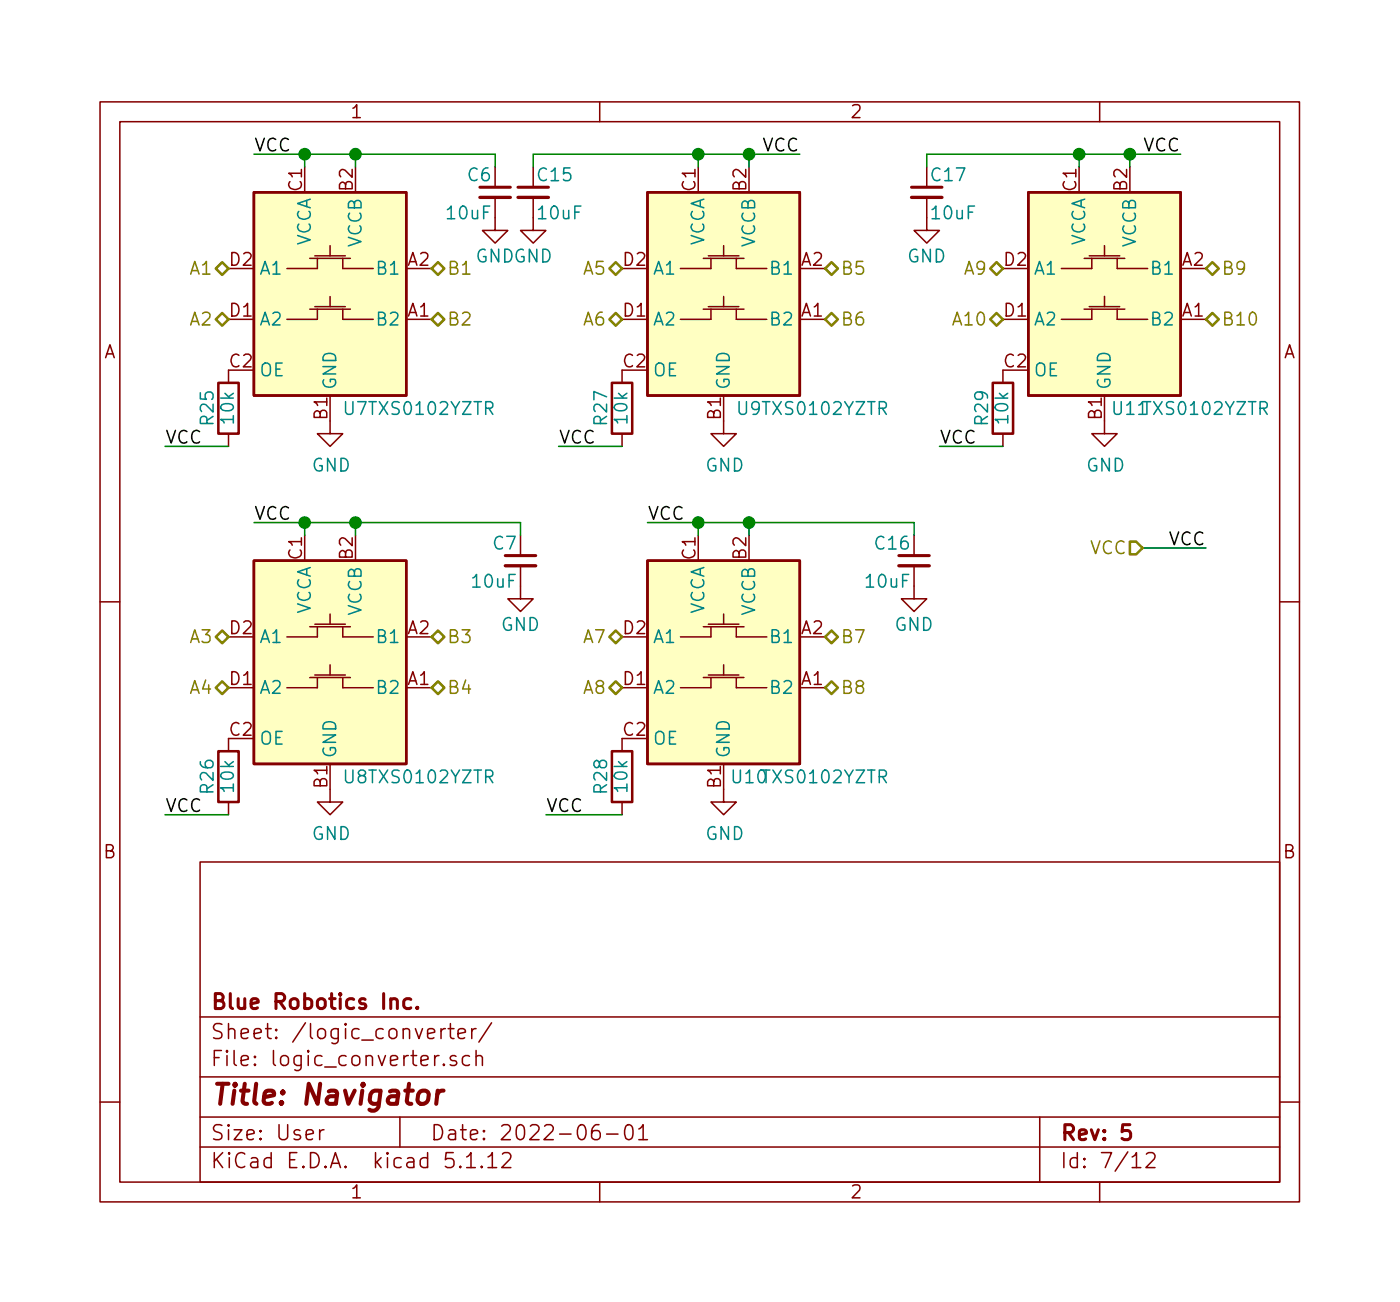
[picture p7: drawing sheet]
<svg xmlns="http://www.w3.org/2000/svg" width="140mm" height="130mm" viewBox="0 0 140 130" stroke-linecap="round" stroke-linejoin="round" font-family="sans-serif">
<g fill="none" stroke="#840000" stroke-width=".15">
<path d="M10 10.2h120v110h-120zM12 12.2h116v106h-116zM49.5 19.7v3.3h-1.2l1.2 1.3 1.3-1.3h-1.3M53.3 19.7v3.3h1.3l-1.3 1.3-1.2-1.3h1.2M60 10.2v2M92.7 19.7v3.3h1.3l-1.3 1.3-1.3-1.3h1.3M110 10.2v2M22.9 37v1.3M31 30.9h4.1M31 25.8h4.1M31.5 30.7h3M31.5 25.6h3"/>
<path d="M31.7 30.9v1h-3M31.7 25.8v1h-3M33 24.6v1M33 29.6v1.1M34.3 30.9v1h3M34.3 25.8v1h3M62.2 37v1.3M70.4 30.9h4M70.4 25.8h4M70.9 30.7h3M70.9 25.6h3M71.1 30.9v1h-3"/>
<path d="M71.1 25.8v1h-3M72.4 24.6v1M72.4 29.6v1.1M73.7 30.9v1h3M73.7 25.8v1h3M100.3 37v1.3M108.5 30.9h4M108.5 25.8h4M109 30.7h3M109 25.6h3M109.2 30.9v1h-3M109.2 25.8v1h-3"/>
<path d="M110.5 24.6v1M110.5 29.6v1.1M111.8 30.9v1h3M111.8 25.8v1h3M22.9 43.4v1.2M33 42.1v1.3h1.3l-1.3 1.2-1.3-1.2h1.3M52.1 56.6v3.3h1.2l-1.2 1.2-1.3-1.2h1.3M62.2 43.4v1.2M72.4 42.1v1.3h1.3l-1.3 1.2-1.3-1.2h1.3M91.4 56.6v3.3h1.3l-1.3 1.2-1.2-1.2h1.2M91.4 53.5v2M100.3 43.4v1.2"/>
<path d="M110.5 42.1v1.3h1.3l-1.3 1.2-1.3-1.2h1.3M10 60.2h2M22.9 73.8v1.3M31 67.7h4.1M31 62.7h4.1M31.5 67.5h3M31.5 62.4h3M31.7 62.7v1h-3M31.7 67.7v1.1h-3M33 78.9v1.3h1.3l-1.3 1.3-1.3-1.3h1.3M33 61.4v1M33 66.5v1"/>
<path d="M34.3 62.7v1h3M34.3 67.7v1.1h3M62.2 73.8v1.3M70.4 67.7h4M70.4 62.7h4M70.9 67.5h3M70.9 62.4h3M71.1 67.7v1.1h-3M71.1 62.7v1h-3M72.4 78.9v1.3h1.3l-1.3 1.3-1.3-1.3h1.3M72.4 61.4v1M72.4 66.5v1"/>
<path d="M73.7 67.7v1.1h3M73.7 62.7v1h3M128 60.2h2M20 86.2h108v32h-108zM22.9 80.2v1.3M62.2 80.2v1.3M10 110.2h2M20 114.7h108M20 111.7h108M20 107.7h108M20 101.7h108M32 113v.9"/>
<path d="M32.4 113h-.3l-.1 .2M40 111.7v3M44.1 102.8v1M44.4 106.4l.1 .1h-.1h-.1l.1-.1v.1M44.6 102.8l-.3 .1-.2 .2M44.8 102.8h.6M45.1 102.3v1.3v.2h.3M45.6 105.6a.37 .37 0 0 0-.6 .1v.1a.54 .54 0 0 0 .6 .3l.1 .1-.1 .3h-.1h-.5M45.8 103.4l.8-.2-.1-.3-.4-.1-.3 .2v.6l.1 .2h.2h.4M46.7 115.7l.4-.5v1.5M46.7 116.7h.8M47 105.6a.5 .5 0 0 0-.7 .1v.5a.47 .47 0 0 0 .5 .3h.2"/>
<path d="M47.2 102.8v1M47.6 105.7a.38 .38 0 0 1 .7 0v.8M47.6 102.8a.37 .37 0 0 0-.4 .3M47.6 105v1.5M48.2 116.6l.1 .1h-.1h-.1l.1-.1v.1M48.8 115.7l.3-.2 .2-.3v1.5M48.8 116.7h.9M49.2 102.3l-1.3 1.9M50.3 115.4l.2-.2 .5 .1a.4 .4 0 0 1 0 .6l-.8 .8h.9M59.9 112.4a.62 .62 0 0 0-.7 .7v.6a.48 .48 0 0 0 .8 .1 .61 .61 0 0 0-.1-.7 .51 .51 0 0 0-.7 .2M60 118.2v2M60.7 113.4h1.1"/>
<path d="M62.7 112.5a.37 .37 0 0 1 .6 .2 1.26 1.26 0 0 1-.2 1.2 .34 .34 0 0 1-.5-.2 1.2 1.2 0 0 1 .1-1.2zM63.9 112.9l.4-.5v1.5M63.9 113.9h.9M104 111.7v6.5M110 118.2v2M113.3 115.7l.3-.2 .1-.3v1.5M113.3 116.7h.8M114.7 115.4l.2-.2 .5 .1a.4 .4 0 0 1 .1 .6l-.9 .8h.9M128 110.2h2"/>
</g>
<path d="M48 18.7h3.1M51.8 18.7h3.1M91.2 18.7h3M50.5 55.5h3.1M89.9 55.5h3.1M41.1 99.9l-.4-.1-.3 .3 .1 .6 .2 .1h.4M41.7 100.7l.1 .1h-.1v-.1v.1M113 112.4h-.7l-.1 .8a.62 .62 0 0 1 .8-.1l.1 .2-.1 .5-.2 .1h-.3l-.3-.1" fill="none" stroke="#840000" stroke-width=".3"/>
<path d="M42 109.2a.54 .54 0 0 1 .5-.2 .54 .54 0 0 1 .4 .4l-.1 .6a.56 .56 0 0 1-.5 .4 .56 .56 0 0 1-.5-.4v-.6zM43.8 109l-.2 1.4M44.4 109a.55 .55 0 0 0-.7 .4" fill="none" stroke="#840000" stroke-width=".41"/>
<path d="M25.4 19.2h15.2v20.3h-15.2zM64.8 19.2h15.2v20.3h-15.2zM102.9 19.2h15.2v20.3h-15.2zM21.8 38.3h2.1v5.1h-2.1zM61.2 38.3h2v5.1h-2zM99.3 38.3h2v5.1h-2zM25.4 56.1h15.2v20.3h-15.2zM64.8 56.1h15.2v20.3h-15.2zM21.8 75.1h2.1v5.1h-2.1zM61.2 75.1h2v5.1h-2z" fill="none" stroke="#840000" stroke-width=".25"/>
<g fill="#ffffc2" stroke="#ffffc2" stroke-width=".1">
<path d="M25.4 19.2h15.2v20.3h-15.2z"/>
<path d="M64.8 56.1h15.2v20.3h-15.2z"/>
<path d="M102.9 19.2h15.2v20.3h-15.2z"/>
<path d="M64.8 19.2h15.2v20.3h-15.2z"/>
<path d="M25.4 56.1h15.2v20.3h-15.2z"/>
</g>
<path d="M48 19.7h3.1M51.8 19.7h3.1M91.2 19.7h3M50.5 56.6h3.1M89.9 56.6h3.1" fill="none" stroke="#840000" stroke-width=".33"/>
<g fill="none" stroke="#008400" stroke-width=".15">
<path d="M25.4 15.4h24.1v1.3M30.5 15.4v1.3M35.6 15.4v1.3M69.8 15.4v1.3M74.9 15.4v1.3M80 15.4h-26.7v1.3M107.9 15.4v1.3M113 15.4v1.3M118.1 15.4h-25.4v1.3M16.5 44.6h6.4M25.4 52.2h26.7v1.3M30.5 52.2v1.3"/>
<path d="M35.6 52.2v1.3M55.9 44.6h6.3M64.8 52.2h26.6v1.3M69.8 52.2v1.3M74.9 52.2v1.3M94 44.6h6.3M114.3 54.8h6.3M16.5 81.5h6.4M54.6 81.5h7.6"/>
</g>
<g fill="none" stroke="#848400" stroke-width=".25">
<path d="M21.6 26.8l.6-.6 .7 .6-.7 .7zM22.2 31.3l.7 .6-.7 .7-.6-.7zM43.2 26.8l.6-.6 .6 .6-.6 .7zM43.8 31.3l.6 .6-.6 .7-.6-.7zM61 26.8l.6-.6 .6 .6-.6 .7zM61.6 31.3l.6 .6-.6 .7-.6-.7zM82.5 26.8l.7-.6 .6 .6-.6 .7zM83.2 31.3l.6 .6-.6 .7-.7-.7zM99.1 26.8l.6-.6 .6 .6-.6 .7zM99.1 31.9l.6-.6 .6 .6-.6 .7zM120.6 31.9l.7-.6 .6 .6-.6 .7zM120.6 26.8l.7-.6 .6 .6-.6 .7z"/>
<path d="M113 54.2h.7l.6 .6-.6 .6h-.7zM21.6 63.7l.6-.7 .7 .7-.7 .6zM21.6 68.8l.6-.7 .7 .7-.7 .6zM43.2 63.7l.6-.7 .6 .7-.6 .6zM43.2 68.8l.6-.7 .6 .7-.6 .6zM61 63.7l.6-.7 .6 .7-.6 .6zM61 68.8l.6-.7 .6 .7-.6 .6zM82.5 68.8l.7-.7 .6 .7-.6 .6zM82.5 63.7l.7-.7 .6 .7-.6 .6z"/>
</g>
<g fill="#008400" stroke="#008400" stroke-width=".25">
<circle cx="69.9" cy="52.2" r=".51"/>
<circle cx="108" cy="15.4" r=".51"/>
<circle cx="69.9" cy="15.4" r=".51"/>
<circle cx="30.5" cy="52.2" r=".51"/>
<circle cx="30.5" cy="15.4" r=".51"/>
<circle cx="74.9" cy="52.2" r=".51"/>
<circle cx="35.6" cy="52.2" r=".51"/>
<circle cx="113" cy="15.4" r=".51"/>
<circle cx="74.9" cy="15.4" r=".51"/>
<circle cx="35.6" cy="15.4" r=".51"/>
</g>
<text font-size="2.8" fill="#840000" x="21" y="110.5">Title: Navigator</text>
<g font-size="2.1" fill="#840000">
<text x="21" y="100.9">Blue Robotics Inc.</text>
<text x="21" y="106.6">File: logic_converter.sch</text>
<text x="21" y="103.9">Sheet: /logic_converter/</text>
<text x="21" y="116.8">KiCad E.D.A. kicad 5.1.12</text>
<text x="21" y="114">Size: User</text>
<text x="43" y="114">Date: 2022-06-01</text>
<text x="106" y="114">Rev: 5</text>
<text x="106" y="116.8">Id: 7/12</text>
</g>
<g font-size="1.8" fill="#840000">
<text x="35" y="11.8">1</text>
<text x="85" y="11.8">2</text>
<text x="30.2" y="19.1" transform="rotate(-90 30.2 19.1)">C1</text>
<text x="35.3" y="19.1" transform="rotate(-90 35.3 19.1)">B2</text>
<text x="69.6" y="19.1" transform="rotate(-90 69.6 19.1)">C1</text>
<text x="74.7" y="19.1" transform="rotate(-90 74.7 19.1)">B2</text>
<text x="107.7" y="19.1" transform="rotate(-90 107.7 19.1)">C1</text>
<text x="112.8" y="19.1" transform="rotate(-90 112.8 19.1)">B2</text>
<text x="23" y="26.6">D2</text>
<text x="40.8" y="26.6">A2</text>
<text x="62.4" y="26.6">D2</text>
<text x="80.2" y="26.6">A2</text>
<text x="100.5" y="26.6">D2</text>
<text x="118.3" y="26.6">A2</text>
<text x="10.4" y="35.8">A</text>
<text x="23" y="31.7">D1</text>
<text x="40.8" y="31.7">A1</text>
<text x="62.4" y="31.7">D1</text>
<text x="80.2" y="31.7">A1</text>
<text x="100.5" y="31.7">D1</text>
<text x="118.3" y="31.7">A1</text>
<text x="128.4" y="35.8">A</text>
<text x="23" y="36.8">C2</text>
<text x="32.8" y="41.9" transform="rotate(-90 32.8 41.9)">B1</text>
<text x="62.4" y="36.8">C2</text>
<text x="72.1" y="41.9" transform="rotate(-90 72.1 41.9)">B1</text>
<text x="100.5" y="36.8">C2</text>
<text x="110.2" y="41.9" transform="rotate(-90 110.2 41.9)">B1</text>
<text x="30.2" y="55.9" transform="rotate(-90 30.2 55.9)">C1</text>
<text x="35.3" y="55.9" transform="rotate(-90 35.3 55.9)">B2</text>
<text x="69.6" y="55.9" transform="rotate(-90 69.6 55.9)">C1</text>
<text x="74.7" y="55.9" transform="rotate(-90 74.7 55.9)">B2</text>
<text x="23" y="63.4">D2</text>
<text x="40.8" y="63.4">A2</text>
<text x="62.4" y="63.4">D2</text>
<text x="80.2" y="63.4">A2</text>
<text x="23" y="68.5">D1</text>
<text x="40.8" y="68.5">A1</text>
<text x="62.4" y="68.5">D1</text>
<text x="80.2" y="68.5">A1</text>
<text x="23" y="73.6">C2</text>
<text x="62.4" y="73.6">C2</text>
<text x="32.8" y="78.8" transform="rotate(-90 32.8 78.8)">B1</text>
<text x="72.1" y="78.8" transform="rotate(-90 72.1 78.8)">B1</text>
<text x="10.4" y="85.8">B</text>
<text x="128.4" y="85.8">B</text>
<text x="35" y="119.8">1</text>
<text x="85" y="119.8">2</text>
</g>
<g font-size="1.8">
<text x="25.4" y="15.2">VCC</text>
<text x="76.3" y="15.2">VCC</text>
<text x="114.4" y="15.2">VCC</text>
<text x="16.5" y="44.4">VCC</text>
<text x="55.9" y="44.4">VCC</text>
<text x="94" y="44.4">VCC</text>
<text x="25.4" y="52">VCC</text>
<text x="64.8" y="52">VCC</text>
<text x="116.9" y="54.5">VCC</text>
<text x="16.5" y="81.2">VCC</text>
<text x="54.6" y="81.2">VCC</text>
</g>
<g font-size="1.8" fill="#008484">
<text x="44.8" y="21.9">10uF</text>
<text x="46.8" y="18.1">C6</text>
<text x="53.9" y="18.1">C15</text>
<text x="53.9" y="21.9">10uF</text>
<text x="93.2" y="18.1">C17</text>
<text x="93.3" y="21.9">10uF</text>
<text x="25.9" y="27.5">A1</text>
<text x="31.1" y="24.7" transform="rotate(-90 31.1 24.7)">VCCA</text>
<text x="36.2" y="24.7" transform="rotate(-90 36.2 24.7)">VCCB</text>
<text x="37.9" y="27.5">B1</text>
<text x="47.6" y="26.3">GNDGND</text>
<text x="65.3" y="27.5">A1</text>
<text x="70.5" y="24.7" transform="rotate(-90 70.5 24.7)">VCCA</text>
<text x="75.6" y="24.7" transform="rotate(-90 75.6 24.7)">VCCB</text>
<text x="77.2" y="27.5">B1</text>
<text x="90.8" y="26.3">GND</text>
<text x="103.4" y="27.5">A1</text>
<text x="108.6" y="24.7" transform="rotate(-90 108.6 24.7)">VCCA</text>
<text x="113.7" y="24.7" transform="rotate(-90 113.7 24.7)">VCCB</text>
<text x="115.3" y="27.5">B1</text>
<text x="25.9" y="32.6">A2</text>
<text x="37.9" y="32.6">B2</text>
<text x="65.3" y="32.6">A2</text>
<text x="77.2" y="32.6">B2</text>
<text x="103.4" y="32.6">A2</text>
<text x="115.3" y="32.6">B2</text>
<text x="25.9" y="37.6">OE</text>
<text x="33.7" y="39" transform="rotate(-90 33.7 39)">GND</text>
<text x="34.4" y="41.5">U7 TXS0102YZTR</text>
<text x="65.3" y="37.6">OE</text>
<text x="73" y="39" transform="rotate(-90 73 39)">GND</text>
<text x="73.8" y="41.5">U9 TXS0102YZTR</text>
<text x="103.4" y="37.6">OE</text>
<text x="111.1" y="39" transform="rotate(-90 111.1 39)">GND</text>
<text x="111.4" y="41.5">U11TXS0102YZTR</text>
<text x="21.4" y="42.4" transform="rotate(-90 21.4 42.4)">R25</text>
<text x="23.4" y="42.3" transform="rotate(-90 23.4 42.3)">10k</text>
<text x="31.2" y="47.2">GND</text>
<text x="60.8" y="42.4" transform="rotate(-90 60.8 42.4)">R27</text>
<text x="62.8" y="42.3" transform="rotate(-90 62.8 42.3)">10k</text>
<text x="70.6" y="47.2">GND</text>
<text x="98.9" y="42.4" transform="rotate(-90 98.9 42.4)">R29</text>
<text x="100.9" y="42.3" transform="rotate(-90 100.9 42.3)">10k</text>
<text x="108.7" y="47.2">GND</text>
<text x="47.3" y="58.8">10uF</text>
<text x="49.4" y="55">C7</text>
<text x="86.7" y="58.8">10uF</text>
<text x="87.6" y="55">C16</text>
<text x="25.9" y="64.3">A1</text>
<text x="31.1" y="61.6" transform="rotate(-90 31.1 61.6)">VCCA</text>
<text x="36.2" y="61.6" transform="rotate(-90 36.2 61.6)">VCCB</text>
<text x="37.9" y="64.3">B1</text>
<text x="50.1" y="63.1">GND</text>
<text x="65.3" y="64.3">A1</text>
<text x="70.5" y="61.6" transform="rotate(-90 70.5 61.6)">VCCA</text>
<text x="75.6" y="61.6" transform="rotate(-90 75.6 61.6)">VCCB</text>
<text x="77.2" y="64.3">B1</text>
<text x="89.5" y="63.1">GND</text>
<text x="25.9" y="69.4">A2</text>
<text x="37.9" y="69.4">B2</text>
<text x="65.3" y="69.4">A2</text>
<text x="77.2" y="69.4">B2</text>
<text x="25.9" y="74.5">OE</text>
<text x="33.7" y="75.9" transform="rotate(-90 33.7 75.9)">GND</text>
<text x="65.3" y="74.5">OE</text>
<text x="73" y="75.9" transform="rotate(-90 73 75.9)">GND</text>
<text x="21.4" y="79.3" transform="rotate(-90 21.4 79.3)">R26</text>
<text x="23.4" y="79.1" transform="rotate(-90 23.4 79.1)">10k</text>
<text x="31.2" y="84">GND</text>
<text x="34.4" y="78.3">U8 TXS0102YZTR</text>
<text x="60.8" y="79.3" transform="rotate(-90 60.8 79.3)">R28</text>
<text x="62.8" y="79.1" transform="rotate(-90 62.8 79.1)">10k</text>
<text x="70.6" y="84">GND</text>
<text x="73.3" y="78.3">U10TXS0102YZTR</text>
</g>
<g font-size="1.8" fill="#848400">
<text x="19.1" y="27.5">A1</text>
<text x="44.7" y="27.5">B1</text>
<text x="58.4" y="27.5">A5</text>
<text x="84.1" y="27.5">B5</text>
<text x="96.5" y="27.5">A9</text>
<text x="122.2" y="27.5">B9</text>
<text x="19.1" y="32.6">A2</text>
<text x="44.7" y="32.6">B2</text>
<text x="58.4" y="32.6">A6</text>
<text x="84.1" y="32.6">B6</text>
<text x="95.6" y="32.6">A10</text>
<text x="122.2" y="32.6">B10</text>
<text x="109" y="55.4">VCC</text>
<text x="19.1" y="64.3">A3</text>
<text x="44.7" y="64.3">B3</text>
<text x="58.4" y="64.3">A7</text>
<text x="84.1" y="64.3">B7</text>
<text x="19.1" y="69.4">A4</text>
<text x="44.7" y="69.4">B4</text>
<text x="58.4" y="69.4">A8</text>
<text x="84.1" y="69.4">B8</text>
</g>
</svg>
